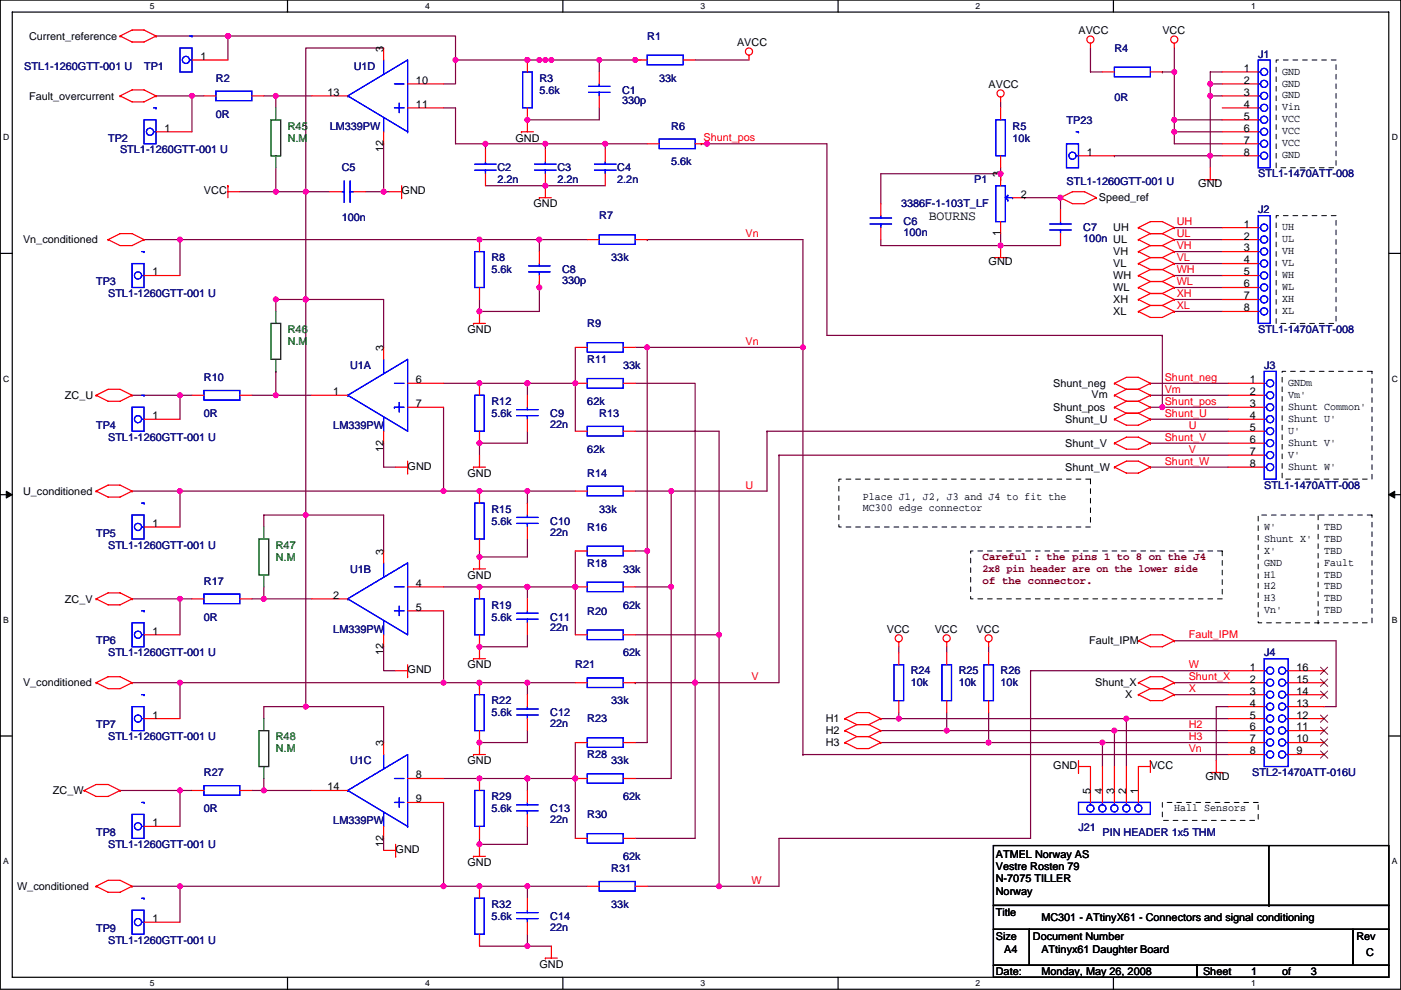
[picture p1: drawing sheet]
<svg xmlns="http://www.w3.org/2000/svg" width="297mm" height="210mm" viewBox="0 0 297 210" stroke-linecap="round" stroke-linejoin="round" font-family="sans-serif">
<path d="M.1 0h296.9v209.8h-296.9zM2.6 2.6h291.8v204.7h-291.8z" fill="none" stroke="#000" stroke-width=".25"/>
<g fill="#fff">
<path d="M31.8 .3h1v2h-1z"/>
<path d="M31.8 207.5h1v2.1h-1z"/>
</g>
<path d="M61 0v2.6M61 207.3v2.5" fill="none" stroke="#000" stroke-width=".25"/>
<g fill="#fff">
<path d="M90.1 .3h1v2h-1z"/>
<path d="M90.1 207.5h1v2.1h-1z"/>
</g>
<path d="M119.3 0v2.6M119.3 207.3v2.5" fill="none" stroke="#000" stroke-width=".25"/>
<g fill="#fff">
<path d="M148.5 .3h1v2h-1z"/>
<path d="M148.5 207.5h1v2.1h-1z"/>
</g>
<path d="M177.7 0v2.6M177.7 207.3v2.5" fill="none" stroke="#000" stroke-width=".25"/>
<g fill="#fff">
<path d="M206.9 .3h1v2h-1z"/>
<path d="M206.9 207.5h1v2.1h-1z"/>
</g>
<path d="M236.1 0v2.6M236.1 207.3v2.5" fill="none" stroke="#000" stroke-width=".25"/>
<g fill="#fff">
<path d="M265.2 .3h1v2h-1z"/>
<path d="M265.2 207.5h1v2.1h-1z"/>
<path d="M.7 28.2h1.3v2h-1.3z"/>
<path d="M295.1 28.2h1.3v2h-1.3z"/>
<path d="M.7 79.3h1.3v2.1h-1.3z"/>
<path d="M295.1 79.3h1.3v2.1h-1.3z"/>
</g>
<path d="M.1 53.7h2.5M294.4 53.7h2.6" fill="none" stroke="#000" stroke-width=".25"/>
<g fill="#fff">
<path d="M.7 130.5h1.2v2h-1.2z"/>
<path d="M295.1 130.5h1.2v2h-1.2z"/>
</g>
<path d="M.1 104.9h2.5M294.4 104.9h2.6" fill="none" stroke="#000" stroke-width=".25"/>
<path d="M1.3 104.2l1.3 .7-1.3 .7zM294.4 104.9l1.3-.7v1.4z" fill="#000" stroke="#000" stroke-width=".21"/>
<g fill="#fff">
<path d="M.7 181.7h1.2v2h-1.2z"/>
<path d="M295.1 181.7h1.2v2h-1.2z"/>
</g>
<path d="M.1 156.1h2.5M294.4 156.1h2.6M210.6 179.3h83.8v12.7h-83.8zM269 179.3v12.7M210.6 192h83.8v5.1h-83.8zM210.6 197.1h7.6v7.6h-7.6zM218.2 197.1h68.6v7.6h-68.6zM269 192h.1M286.8 197.1h7.6v7.6h-7.6zM210.6 204.7h43.2v2.6h-43.2zM253.8 204.7h40.6v2.6h-40.6z" fill="none" stroke="#000" stroke-width=".25"/>
<g fill="none" stroke="#800040" stroke-width=".25">
<path d="M33.1 7.6h15.2v5.1M33.1 7.6h.1M48.3 7.6h48.3v5.1M48.3 7.6h.1M81.3 10.2h-16.5v30.5M96.6 12.7v5.1h-2.6M96.6 12.7h.1M96.6 12.7h30.5M111.8 12.7h.1M114.4 12.7h.1M115.6 12.7h.1M116.9 12.7h.1"/>
<path d="M127.1 12.7h.1M127.1 12.7h7.6M127.1 12.7v2.6M134.7 12.7h.1M134.7 12.7h1.3M147.4 12.7h11.4M231.2 10.2v5.1h2.5M246.4 15.3h.1M246.4 15.3h2.6M249 10.2v15.2M256.6 17.8h2.5M256.6 17.8h.1"/>
<path d="M256.6 17.8v17.8M259.1 15.3h-2.5v2.5M33.1 20.3h7.6M40.7 20.3h.1M40.7 20.3v7.7M40.7 20.3h2.5M55.9 20.3h2.6M58.5 20.3h.1M58.5 20.3v2.6M58.5 20.3h7.6M58.5 35.6v5.1M81.3 30.5v10.2"/>
<path d="M94 22.9h2.6v7.6h6.3M102.9 30.5h.1M102.9 39.4h12.7M102.9 30.5v1.3M102.9 30.5h12.7M111.8 25.4h.1M115.6 39.4h.1M115.6 30.5h21.6M115.6 30.5h.1M115.6 30.5v1.3M115.6 39.4h12.7M127.1 22.9v2.5h-15.3"/>
<path d="M128.3 30.5v1.3M148.7 30.5h26.6v40.6h71.1M148.7 30.5h.1M149.9 30.5h.1M212.1 36.9h-25.4v6.3M212.1 38.1h.1M212.1 21.6v1.3M212.1 35.6v1.3M212.1 36.9v1.2M236.3 33h.1M236.3 33h20.3M249 28v2.5h10.1"/>
<path d="M249 28h.1M249 25.4h10.1M249 25.4h.1M249 28h10.1M249 25.4v2.6M256.6 20.3h2.5M256.6 20.3h.1M256.6 33h2.5M256.6 33h.1M30.5 50.8h7.7v7.6M38.2 50.8h.1M38.2 50.8h63.5"/>
<path d="M50.9 40.7h7.6M58.5 40.7h6.3M58.5 40.7h.1M64.8 40.7h5.1M64.8 40.7h.1M64.8 40.7v22.8M77.5 40.7h3.8M81.3 40.7h.1M81.3 40.7h1.3M101.7 50.8h12.7v2.6M101.7 50.8h.1M114.4 50.8h.1"/>
<path d="M114.4 59.7v1.3M114.4 50.8h10.1M137.2 50.8h.1M137.2 50.8h33v22.9M186.7 50.8v1.3h25.4M212.1 49.6v2.5M212.1 52.1h.1M212.1 52.1h12.7M217.2 41.9h.1M217.2 41.9h7.6v2.6M249 48.3h.1M249 50.8h.1"/>
<path d="M249 53.4h.1M249 55.9h.1M249 58.4h.1M249 48.3h10.1M249 50.8h10.1M249 53.4h10.1M249 55.9h10.1M249 58.4h10.1M58.5 78.8h.1M58.5 78.8v5M64.8 63.5h.1M64.8 63.5v45.7h16.5v7.7"/>
<path d="M64.8 63.5h16.5v10.2M64.8 63.5h-6.3v2.6M101.7 66.1h.1M101.7 63.5v2.6M114.4 61h.1M114.4 61v5.1h-12.7M122 73.7v7.6M134.7 73.7h2.5M137.2 73.7h.1M137.2 73.7v83.8h-2.5M137.2 73.7h33M170.2 73.7v86.3"/>
<path d="M246.4 71.1h.1M246.4 71.1v15.3M249 61h.1M249 63.5h.1M249 66.1h.1M249 61h10.1M249 63.5h10.1M249 66.1h10.1M28 83.8h10.2M38.2 83.8h2.5M38.2 83.8h.1M38.2 83.8v5.1"/>
<path d="M53.4 83.8h5.1M58.5 83.8h7.6M81.3 94v5.1h2.6M94 81.3h7.7M94 86.4v17.8M101.7 81.3h.1M101.7 94h.1M101.7 94v2.5M101.7 81.3h20.3M111.8 81.3h.1M111.8 81.3v2.5M111.8 91.5v2.5h-10.1"/>
<path d="M122 81.3h.1M122 81.3v10.2M134.7 81.3h12.7v63.5M134.7 91.5h17.8v43.1M162.6 91.5h.1M162.6 91.5v12.7h-20.3M162.6 91.5h97.8M165.2 96.5h.1M165.2 96.5v48.3h-30.5M165.2 96.5h95.2M243.9 81.3h.1M243.9 83.8h.1"/>
<path d="M243.9 88.9h.1M243.9 94h.1M243.9 99.1h.1M243.9 86.4h2.5M243.9 81.3h16.5M243.9 94h16.5M243.9 83.8h16.5M243.9 88.9h16.5M243.9 99.1h16.5M246.4 86.4h.1M246.4 86.4h14M28 104.2h10.2v7.6"/>
<path d="M38.2 104.2h.1M38.2 104.2h55.8M55.9 111.8v-2.6h8.9v40.7M94 104.2h7.7M101.7 104.2h.1M101.7 118.1h.1M101.7 116.9v1.2M101.7 104.2h10.1M111.8 106.7h.1M111.8 104.2h10.2M111.8 114.3v3.8h-10.1M111.8 104.2v2.5"/>
<path d="M122 116.9v7.6M134.7 116.9h2.5M134.7 104.2h7.6M137.2 116.9h.1M142.3 104.2h.1M142.3 104.2v60.9h-7.6M28 127h10.2v7.6M38.2 127h.1M38.2 127h2.5M55.9 127h.1M55.9 124.5v2.5h-2.5M55.9 127h10.2"/>
<path d="M81.3 137.2v5.1h2.6M94 124.5h7.7M94 129.6v15.2M101.7 124.5h.1M101.7 137.2h.1M101.7 124.5h20.3M111.8 124.5h.1M111.8 124.5v2.5M111.8 134.6v2.6h-10.1M122 124.5h.1M122 124.5v10.1M134.7 124.5h7.6"/>
<path d="M134.7 134.6h17.8M142.3 124.5h.1M152.5 134.6h.1M152.5 134.6v53.4M190.6 137.2v1.3M200.7 137.2v1.3M209.6 137.2v1.3M249 135.9h34.3v14h-2.6M249 135.9h.1M28 144.8h10.2v7.6M38.2 144.8h.1M38.2 144.8h55.8"/>
<path d="M64.8 149.9h.1M64.8 149.9h16.5v7.6M64.8 149.9h-8.9v2.5M94 144.8h7.7M101.7 144.8h10.1M101.7 157.5h.1M101.7 146.1h.1M101.7 144.8v1.3M111.8 144.8h.1M111.8 144.8v2.5M111.8 155v2.5h-10.1M111.8 144.8h10.2"/>
<path d="M122 157.5v7.6M134.7 144.8h.1M147.4 144.8h.1M147.4 144.8v33h-12.7M186.7 152.4h.1M186.7 155h14M186.7 157.5h22.9M186.7 152.4h3.9M190.6 151.2v1.2M190.6 152.4h48.2v10.2M200.7 151.2v3.8M200.7 155h.1"/>
<path d="M200.7 155h59.7M209.6 151.2v6.3M209.6 157.5h.1M209.6 157.5h50.8M218.5 142.3h.1M218.5 142.3v35.5h-53.3v10.2h-12.7M218.5 142.3h41.9M233.7 157.5h.1M233.7 157.5v5.1M236.3 155h.1M236.3 155v7.6M238.8 152.4h.1"/>
<path d="M238.8 152.4h21.6M249 147.3h.1M249 144.8h.1M249 144.8h11.4M249 147.3h11.4M260.4 149.9h-2.5v11.4M25.5 167.7h12.7v7.6M25.5 167.7h.1M38.2 167.7h2.5M53.4 167.7h2.5M55.9 167.7h10.2M55.9 167.7h.1"/>
<path d="M55.9 165.1v2.6M81.3 177.8v2.6M94 165.1h7.7M94 170.2v17.8M101.7 165.1h.1M101.7 179.1h.1M101.7 177.8v1.3M101.7 165.1h20.3M111.8 165.1h.1M111.8 165.1v2.6M111.8 175.3v3.8h-10.1M122 165.1h.1"/>
<path d="M122 165.1v12.7M170.2 160h.1M170.2 160h90.2M28 188h10.2v7.6M38.2 188h.1M38.2 188h55.8M94 188h7.7M101.7 188h.1M101.7 188h22.8M111.8 188h.1M111.8 198.1v2.6M111.8 188v2.5"/>
<path d="M137.2 188h15.3M152.5 188h.1M101.7 200.7h10.1M111.8 200.7h.1M111.8 200.7h5.1"/>
</g>
<g fill="#f0f" stroke="#f0f" stroke-width=".25">
<circle cx="122" cy="81.3" r=".5"/>
<circle cx="111.8" cy="81.3" r=".5"/>
<circle cx="137.2" cy="73.7" r=".5"/>
<circle cx="122" cy="124.5" r=".5"/>
<circle cx="111.8" cy="124.5" r=".5"/>
<circle cx="122" cy="165.1" r=".5"/>
<circle cx="111.8" cy="165.1" r=".5"/>
<circle cx="149.9" cy="30.5" r=".5"/>
<circle cx="115.6" cy="39.4" r=".5"/>
<circle cx="111.8" cy="144.8" r=".5"/>
<circle cx="128.3" cy="30.5" r=".5"/>
<circle cx="115.6" cy="30.5" r=".5"/>
<circle cx="102.9" cy="30.5" r=".5"/>
<circle cx="147.4" cy="144.8" r=".5"/>
<circle cx="142.3" cy="104.1" r=".5"/>
<circle cx="142.3" cy="124.5" r=".5"/>
<circle cx="101.6" cy="81.3" r=".5"/>
<circle cx="111.8" cy="188" r=".5"/>
<circle cx="101.6" cy="104.1" r=".5"/>
<circle cx="101.6" cy="94" r=".5"/>
<circle cx="101.6" cy="118.1" r=".5"/>
<circle cx="111.8" cy="104.1" r=".5"/>
<circle cx="101.6" cy="124.5" r=".5"/>
<circle cx="101.6" cy="157.5" r=".5"/>
<circle cx="111.8" cy="200.7" r=".5"/>
<circle cx="101.6" cy="165.1" r=".5"/>
<circle cx="101.6" cy="179.1" r=".5"/>
<circle cx="152.4" cy="134.6" r=".5"/>
<circle cx="256.6" cy="17.8" r=".5"/>
<circle cx="256.6" cy="20.3" r=".5"/>
<circle cx="256.6" cy="33" r=".5"/>
<circle cx="249" cy="27.9" r=".5"/>
<circle cx="249" cy="15.2" r=".5"/>
<circle cx="249" cy="25.4" r=".5"/>
<circle cx="246.4" cy="86.4" r=".5"/>
<circle cx="94" cy="104.1" r=".5"/>
<circle cx="38.1" cy="104.1" r=".5"/>
<circle cx="94" cy="144.8" r=".5"/>
<circle cx="38.1" cy="144.8" r=".5"/>
<circle cx="94" cy="188" r=".5"/>
<circle cx="38.1" cy="188" r=".5"/>
<circle cx="38.1" cy="50.8" r=".5"/>
<circle cx="114.3" cy="50.8" r=".5"/>
<circle cx="101.6" cy="50.8" r=".5"/>
<circle cx="101.6" cy="66" r=".5"/>
<circle cx="114.3" cy="61" r=".5"/>
<circle cx="134.7" cy="12.7" r=".5"/>
<circle cx="111.8" cy="25.4" r=".5"/>
<circle cx="190.5" cy="152.4" r=".5"/>
<circle cx="170.2" cy="73.7" r=".5"/>
<circle cx="40.7" cy="20.3" r=".5"/>
<circle cx="224.8" cy="41.9" r=".5"/>
<circle cx="212.1" cy="36.8" r=".5"/>
<circle cx="212.1" cy="52.1" r=".5"/>
<circle cx="48.3" cy="7.6" r=".5"/>
<circle cx="58.5" cy="20.3" r=".5"/>
<circle cx="55.9" cy="127" r=".5"/>
<circle cx="64.8" cy="40.6" r=".5"/>
<circle cx="64.8" cy="63.5" r=".5"/>
<circle cx="64.8" cy="149.9" r=".5"/>
<circle cx="64.8" cy="109.2" r=".5"/>
<circle cx="81.3" cy="40.6" r=".5"/>
<circle cx="238.8" cy="152.4" r=".5"/>
<circle cx="38.1" cy="127" r=".5"/>
<circle cx="38.1" cy="83.8" r=".5"/>
<circle cx="101.6" cy="188" r=".5"/>
<circle cx="101.6" cy="144.8" r=".5"/>
<circle cx="38.1" cy="167.6" r=".5"/>
<circle cx="152.4" cy="188" r=".5"/>
<circle cx="58.5" cy="40.6" r=".5"/>
<circle cx="58.5" cy="63.5" r=".5"/>
<circle cx="58.5" cy="83.8" r=".5"/>
<circle cx="55.9" cy="167.6" r=".5"/>
<circle cx="127" cy="12.7" r=".5"/>
<circle cx="116.9" cy="12.7" r=".5"/>
<circle cx="111.8" cy="12.7" r=".5"/>
<circle cx="96.6" cy="12.7" r=".5"/>
<circle cx="114.3" cy="12.7" r=".5"/>
<circle cx="115.6" cy="12.7" r=".5"/>
<circle cx="137.2" cy="116.8" r=".5"/>
<circle cx="101.6" cy="137.2" r=".5"/>
<circle cx="236.3" cy="154.9" r=".5"/>
<circle cx="200.7" cy="154.9" r=".5"/>
<circle cx="233.7" cy="157.5" r=".5"/>
<circle cx="209.6" cy="157.5" r=".5"/>
</g>
<g fill="none" stroke="#f00" stroke-width=".25">
<path d="M25.5 7.6l2.5-1.2h2.5l2.6 1.2M25.5 7.6h.1M25.5 7.6l2.5 1.3h2.5l2.6-1.3M33.1 7.6h.1M40.7 12.7h7.6M81.3 10.2v2.5M86.4 17.8h7.6M111.8 12.7v2.6M127.1 15.3v2.5M134.7 12.7h2.5M144.8 12.7h2.6M158.8 11.7v1"/>
<path d="M231.2 9.2v1M233.7 15.3h2.6M243.9 15.3h2.5M249 9.2v1M259.1 15.3h7.7M259.1 17.8h7.7M25.5 20.3l2.5-1.2h2.5l2.6 1.2M25.5 20.3h.1M25.5 20.3l2.5 1.3h2.5l2.6-1.3M33.1 20.3h.1M33.1 28h7.6M43.2 20.3h2.6"/>
<path d="M48.3 39.4h.1M48.3 39.4v2.5M53.4 20.3h2.5M66.1 20.3h7.6M81.3 28v2.5M85.2 39.4v2.5M86.4 22.9h7.6M102.9 31.8v2.5M102.9 36.9v2.5M110.6 28h.1M110.6 28h2.5M111.8 22.9v5.1"/>
<path d="M115.6 36.9v5M115.6 31.8v2.5M127.1 20.3v2.6M128.3 31.8v2.5M128.3 36.9v2.5M137.2 30.5h2.6M147.4 30.5h2.5M212.1 20.6v1M212.1 22.9v2.5M212.1 33v2.6M212.1 36.9v2.5M228.7 33h7.6"/>
<path d="M255.3 38.1h2.6M256.6 35.6v2.5M257.9 38.1h.1M259.1 28h7.7M259.1 20.3h7.7M259.1 22.9h7.7M259.1 25.4h7.7M259.1 30.5h7.7M259.1 33h7.7M22.9 50.8l2.6-1.2h2.5l2.5 1.2M22.9 50.8h.1M22.9 50.8l2.6 1.3h2.5l2.5-1.3"/>
<path d="M30.5 50.8h.1M30.5 58.4h7.7M48.3 40.7h2.6M69.9 40.7h2.6M75 40.7h2.5M82.6 40.7h2.6M85.2 41.9h.1M101.7 50.8v2.6M114.4 41.9h.1M114.4 41.9h2.5M114.4 53.4v2.5M114.4 58.4v2.6"/>
<path d="M124.5 50.8h2.6M134.7 50.8h2.5M186.7 43.2v2.5M186.7 48.3v2.5M210.9 54.6h2.5M212.1 52.1v2.5M212.1 47v2.6M213.4 54.6h.1M214.7 41.9h2.5M224.8 41.9l2.6-1.2h2.5l2.6 1.2M224.8 41.9l2.6 1.3h2.5l2.6-1.3M224.8 41.9h.1"/>
<path d="M224.8 44.5v2.5M224.8 49.6v2.5M232.5 41.9h.1M241.4 48.3l2.5-1.3h2.5l2.6 1.3M241.4 48.3h.1M241.4 50.8h.1M241.4 53.4h.1M241.4 55.9h.1M241.4 58.4h.1M241.4 48.3l2.5 1.3M241.4 50.8l2.5 1.3M241.4 53.4l2.5 1.2"/>
<path d="M241.4 55.9l2.5 1.3M241.4 58.4l2.5 1.3M243.9 49.6h2.5M243.9 52.1h2.5M243.9 54.6h2.5M243.9 57.2h2.5M243.9 59.7h2.5M243.9 49.6l-2.5 1.2M243.9 52.1l-2.5 1.3M243.9 54.6l-2.5 1.3M243.9 57.2l-2.5 1.2M243.9 59.7l-2.5 1.3"/>
<path d="M246.4 49.6l2.6 1.2M246.4 52.1l2.6 1.3M246.4 54.6l2.6 1.3M246.4 57.2l2.6 1.2M246.4 59.7l2.6 1.3M249 48.3h.1M249 50.8h.1M249 53.4h.1M249 55.9h.1M249 58.4h.1M249 48.3l-2.6 1.3M249 50.8l-2.6 1.3"/>
<path d="M249 53.4l-2.6 1.2M249 55.9l-2.6 1.3M249 58.4l-2.6 1.3M259.1 50.8h7.7M259.1 58.4h7.7M259.1 48.3h7.7M259.1 53.4h7.7M259.1 55.9h7.7M81.3 73.7v2.5M100.4 68.6h.1M100.4 68.6h2.5M101.7 66.1v2.5"/>
<path d="M101.7 61v2.5M122 73.7h2.5M132.1 73.7h2.6M241.4 61h.1M241.4 63.5h.1M241.4 66.1h.1M241.4 66.1l2.5 1.2h2.5l2.6-1.2M241.4 61l2.5 1.3M241.4 63.5l2.5 1.3M243.9 62.3h2.5M243.9 64.8h2.5M243.9 62.3l-2.5 1.2"/>
<path d="M243.9 64.8l-2.5 1.3M246.4 62.3l2.6 1.2M246.4 64.8l2.6 1.3M249 61h.1M249 63.5h.1M249 66.1h.1M249 61l-2.6 1.3M249 63.5l-2.6 1.3M259.1 61h7.7M259.1 63.5h7.7M259.1 66.1h7.7M20.4 83.8l2.5-1.2h2.6l2.5 1.2"/>
<path d="M20.4 83.8h.1M20.4 83.8l2.5 1.3h2.6l2.5-1.3M28 83.8h.1M30.5 88.9h7.7M40.7 83.8h2.5M50.9 83.8h2.5M66.1 83.8h7.6M81.3 91.5v2.5M83.9 99.1h2.5M86.4 97.8v2.6M86.4 81.3h7.6M86.4 86.4h7.6"/>
<path d="M100.4 99.1h.1M100.4 99.1h2.5M101.7 96.5v2.6M101.7 81.3v2.5M101.7 91.5v2.5M111.8 83.8v2.6M111.8 88.9v2.6M122 81.3h2.5M122 91.5h2.5M132.1 81.3h2.6M132.1 91.5h2.6M236.3 81.3l2.5-1.3h2.6l2.5 1.3"/>
<path d="M236.3 81.3h.1M236.3 86.4h.1M236.3 88.9h.1M236.3 88.9l2.5 1.3h2.6l2.5-1.3M236.3 94l2.5-1.3h2.6l2.5 1.3M236.3 94h.1M236.3 94l2.5 1.3h2.6l2.5-1.3M236.3 99.1l2.5-1.3h2.6l2.5 1.3M236.3 99.1h.1M236.3 99.1l2.5 1.3h2.6l2.5-1.3M236.3 83.8h.1M236.3 81.3l2.5 1.3"/>
<path d="M236.3 86.4l2.5 1.3M236.3 83.8l2.5 1.3M238.8 82.6h2.6M238.8 85.1h2.6M238.8 87.7h2.6M238.8 85.1l-2.5 1.3M238.8 87.7l-2.5 1.2M238.8 82.6l-2.5 1.2M241.4 85.1l2.5 1.3M241.4 87.7l2.5 1.2M241.4 82.6l2.5 1.2M243.9 81.3h.1"/>
<path d="M243.9 86.4h.1M243.9 88.9h.1M243.9 94h.1M243.9 99.1h.1M243.9 83.8h.1M243.9 81.3l-2.5 1.3M243.9 86.4l-2.5 1.3M243.9 83.8l-2.5 1.3M260.4 99.1h7.6M260.4 81.3h7.6M260.4 86.4h7.6M260.4 83.8h7.6"/>
<path d="M260.4 88.9h7.6M260.4 91.5h7.6M260.4 94h7.6M260.4 96.5h7.6M20.4 104.2l2.5-1.3h2.6l2.5 1.3M20.4 104.2h.1M20.4 104.2l2.5 1.2h2.6l2.5-1.2M28 104.2h.1M30.5 111.8h7.7M81.3 116.9v2.5M86.4 100.4h.1M101.7 118.1v2.6"/>
<path d="M101.7 104.2v2.5M101.7 114.3v2.6M111.8 106.7v2.5M111.8 111.8v2.5M122 104.2h2.5M122 116.9h2.5M132.1 104.2h2.6M132.1 116.9h2.6M20.4 127l2.5-1.2h2.6l2.5 1.2M20.4 127h.1M20.4 127l2.5 1.3h2.6l2.5-1.3M28 127h.1"/>
<path d="M30.5 134.6h7.7M40.7 127h2.5M50.9 127h2.5M66.1 127h7.6M81.3 134.6v2.6M86.4 124.5h7.6M86.4 129.6h7.6M100.4 120.7h.1M100.4 139.7h.1M100.4 120.7h2.5M100.4 139.7h2.5M101.7 134.6v5.1"/>
<path d="M101.7 124.5v2.5M111.8 127v2.6M111.8 132.1v2.5M122 124.5h2.5M122 134.6h2.5M132.1 124.5h2.6M132.1 134.6h2.6M190.6 136.2v1M190.6 138.5v2.5M200.7 136.2v1M200.7 138.5v2.5M209.6 136.2v1"/>
<path d="M209.6 138.5v2.5M241.4 135.9l2.5-1.3h2.5l2.6 1.3M241.4 135.9h.1M241.4 135.9l2.5 1.3h2.5l2.6-1.3M249 135.9h.1M20.4 144.8l2.5-1.3h2.6l2.5 1.3M20.4 144.8h.1M20.4 144.8l2.5 1.3h2.6l2.5-1.3M28 144.8h.1M30.5 152.4h7.7M81.3 157.5v2.5M83.9 142.3h2.5"/>
<path d="M86.4 143.5h.1M86.4 141v2.5M101.7 155v5M101.7 144.8v2.5M111.8 147.3v2.6M111.8 152.4v2.6M122 144.8h2.5M122 157.5h2.5M132.1 144.8h2.6M132.1 157.5h2.6M179.1 152.4l2.6-1.2h2.5l2.5 1.2M179.1 152.4h.1"/>
<path d="M179.1 155h.1M179.1 157.5h.1M179.1 157.5l2.6 1.3h2.5l2.5-1.3M179.1 152.4l2.6 1.3M179.1 155l2.6 1.2M181.7 153.7h2.5M181.7 156.2h2.5M181.7 153.7l-2.6 1.3M181.7 156.2l-2.6 1.3M184.2 153.7l2.5 1.3M184.2 156.2l2.5 1.3M186.7 152.4h.1"/>
<path d="M186.7 155h.1M186.7 157.5h.1M186.7 152.4l-2.5 1.3M186.7 155l-2.5 1.2M190.6 148.6v2.6M200.7 148.6v2.6M209.6 148.6v2.6M241.4 144.8l2.5-1.3h2.5l2.6 1.3M241.4 144.8h.1M241.4 147.3h.1M241.4 147.3l2.5 1.3h2.5l2.6-1.3M241.4 144.8l2.5 1.3"/>
<path d="M243.9 146.1h2.5M243.9 146.1l-2.5 1.2M246.4 146.1l2.6 1.2M249 144.8h.1M249 147.3h.1M249 144.8l-2.6 1.3M260.4 152.4h7.6M260.4 144.8h7.6M260.4 142.3h7.6M260.4 147.3h7.6M260.4 149.9h7.6M260.4 155h7.6"/>
<path d="M260.4 157.5h7.6M273.1 152.4h7.6M273.1 144.8h7.6M273.1 142.3h7.6M273.1 147.3h7.6M273.1 149.9h7.6M273.1 155h7.6M273.1 157.5h7.6M17.8 167.7l2.6-1.3h2.5l2.6 1.3M17.8 167.7h.1M17.8 167.7l2.6 1.2h2.5l2.6-1.2M25.5 167.7h.1"/>
<path d="M30.5 175.3h7.7M40.7 167.7h2.5M50.9 167.7h2.5M66.1 167.7h7.6M81.3 175.3v2.5M83.9 179.1v2.5M86.4 165.1h7.6M86.4 170.2h7.6M100.4 160h.1M100.4 160h2.5M101.7 179.1v2.5M101.7 165.1v2.6"/>
<path d="M101.7 175.3v2.5M111.8 167.7v2.5M111.8 172.7v2.6M122 165.1h2.5M122 177.8h2.5M132.1 165.1h2.6M132.1 177.8h2.6M228.7 162.6h2.5v7.6M228.7 163.9h.1M228.7 161.3v2.6M233.7 162.6v7.6M236.3 162.6v7.6"/>
<path d="M238.8 162.6v7.6M243.9 162.6h-2.5v7.6M243.9 161.3h.1M243.9 161.3v2.6M256.6 163.9h2.5M257.9 161.3v2.6M259.1 163.9h.1M260.4 160h7.6M273.1 160h7.6M20.4 188l2.5-1.3h2.6l2.5 1.3M20.4 188h.1M20.4 188l2.5 1.3h2.6l2.5-1.3"/>
<path d="M28 188h.1M30.5 195.6h7.7M81.3 180.4h2.6M83.9 181.6h.1M100.4 181.6h.1M100.4 181.6h2.5M101.7 188v2.5M101.7 198.1v2.6M111.8 190.5v2.6M111.8 195.6v2.5M124.5 188h2.6M134.7 188h2.5"/>
<path d="M115.6 203.2h.1M115.6 203.2h2.6M116.9 200.7v2.5"/>
<circle cx="158.8" cy="10.9" r=".76"/>
<circle cx="212.1" cy="19.8" r=".76"/>
<circle cx="231.2" cy="8.4" r=".76"/>
<circle cx="249" cy="8.4" r=".76"/>
<circle cx="190.5" cy="135.4" r=".76"/>
<circle cx="200.7" cy="135.4" r=".76"/>
<circle cx="209.6" cy="135.4" r=".76"/>
</g>
<path d="M270.6 12.7h12.7v22.9h-12.7zM270.6 45.7h12.7v22.9h-12.7zM271.8 78.8h19.1v22.8h-19.1zM177.9 101.6h53.3v10.2h-53.3zM205.8 116.9h53.3v10.1h-53.3zM266.8 109.2h24.1v22.9h-24.1zM279.5 109.2v22.9M279.5 132.1h.1M246.4 170.2h20.4v3.8h-20.4z" fill="none" stroke="#000" stroke-width=".21" stroke-dasharray="1 1 1 1 1 1 1 1"/>
<g fill="none" stroke="#00f" stroke-width=".25">
<path d="M38.2 10.2h2.5v5.1h-2.5zM40.2 12.7h.5M40.2 7.6h.5M40.7 7.6h.1M45.8 19.3h7.6v2.1h-7.6zM81.3 12.7v3.1M83.6 17.8h2.1M110.8 15.3h2v7.6h-2zM124.8 19.6h4.5M124.8 18.3h4.5M127.1 17.8v.5M127.1 19.6h.1"/>
<path d="M127.1 19.6v.7M137.2 11.7h7.6v2h-7.6zM236.3 14.2h7.6v2.1h-7.6zM266.8 12.7h2.5v22.9h-2.5zM266.8 17.8h.5M266.8 15.3h.5M30.5 25.4h2.6v5.1h-2.6zM32.6 28h.5M32.6 22.9h.5M33.1 22.9h.1M73 38.4v4.5M73.7 20.3h.1"/>
<path d="M73.7 20.3l12.7-7.6v15.3M73.7 20.3l12.7 7.7M74.2 38.4v4.5M81.3 24.9h.1M81.3 24.9v3.1M83.6 22.9h2.1M84.6 21.9v2M86.4 28h.1M100.6 36.1h4.6M100.6 34.8h4.6M102.9 34.3v.5M102.9 36.1h.1"/>
<path d="M102.9 36.1v.8M113.3 36.1h4.6M113.3 34.8h4.6M115.6 34.3v.5M115.6 36.1h.1M115.6 36.1v.8M126 36.1h4.6M126 34.8h4.6M128.3 34.3v.5M128.3 36.1h.1M128.3 36.1v.8M139.8 29.5h7.6v2h-7.6z"/>
<path d="M211.1 25.4h2.1v7.6h-2.1zM211.1 39.4h2.1v7.6h-2.1zM226.1 30.5h2.6v5.1h-2.6zM228.2 33h.5M228.2 28h.5M228.7 28h.1M266.8 20.3h.5M266.8 22.9h.5M266.8 28h.5M266.8 33h.5M266.8 30.5h.5M266.8 25.4h.5"/>
<path d="M28 55.9h2.5v5.1h-2.5zM30 58.4h.5M30 53.4h.5M30.5 53.4h.1M72.5 40.7h.5M74.2 40.7h.1M74.2 40.7h.8M100.6 53.4h2.1v7.6h-2.1zM112.1 57.7h4.5M112.1 56.4h4.5M114.4 55.9v.5M114.4 57.7h.1"/>
<path d="M114.4 57.7v.7M127.1 49.8h7.6v2h-7.6zM184.5 47.5h4.5M184.5 46.2h4.5M186.7 45.7v.5M186.7 47.5h.1M186.7 47.5v.8M213.2 41.9l.5 .5M213.2 41.9h1.5M213.7 42.4h.1M213.7 41.4h.1M213.7 41.4l-.5 .5"/>
<path d="M214.7 41.9h.1M222.6 48.8h4.5M222.6 47.5h4.5M224.8 47v.5M224.8 48.8h.1M224.8 48.8v.8M266.8 45.7h2.5v22.9h-2.5zM266.8 50.8h.5M266.8 53.4h.5M266.8 48.3h.5M266.8 55.9h.5M266.8 58.4h.5"/>
<path d="M81.3 76.2v3.1M124.5 72.7h7.6v2h-7.6zM266.8 61h.5M266.8 66.1h.5M266.8 63.5h.5M268 78.8h2.6v22.8h-2.6zM28 86.4h2.5v5.1h-2.5zM30 88.9h.5M30 83.8h.5M30.5 83.8h.1M43.2 82.8h7.7v2.1h-7.7zM73.7 83.8h.1"/>
<path d="M73.7 83.8l12.7-7.6v15.3zM81.3 88.4v3.1M83.6 81.3h2.1M83.6 86.4h.1M83.6 86.4h2.1M84.6 85.4v2M100.6 83.8h2.1v7.7h-2.1zM109.5 88.2h4.6M109.5 86.9h4.6M111.8 86.4v.5M111.8 88.2h.1M111.8 88.2v.7"/>
<path d="M124.5 90.4h7.6v2.1h-7.6zM124.5 80.3h7.6v2h-7.6zM268 83.8h.5M268 86.4h.5M268 81.3h.5M268 88.9h.5M268 94h.5M268 99.1h.5M268 96.5h.5M268 91.5h.5M28 109.2h2.5v5.1h-2.5zM30 111.8h.5"/>
<path d="M30 106.7h.5M30.5 106.7h.1M81.3 119.4v3M100.6 106.7h2.1v7.6h-2.1zM109.5 111h4.6M109.5 109.7h4.6M111.8 109.2v.5M111.8 111h.1M111.8 111v.8M124.5 103.1h7.6v2.1h-7.6zM124.5 115.8h7.6v2.1h-7.6zM28 132.1h2.5v5.1h-2.5z"/>
<path d="M30 134.6h.5M30 129.6h.5M30.5 129.6h.1M43.2 126h7.7v2h-7.7zM73.7 127h.1M73.7 127l12.7-7.6v15.2zM81.3 131.6h.1M81.3 131.6v3M83.6 129.6h2.1M83.6 124.5h2.1M84.6 128.5v2.1M100.6 127h2.1v7.6h-2.1z"/>
<path d="M109.5 131.3h4.6M109.5 130.1h4.6M111.8 129.6v.5M111.8 131.3h.1M111.8 131.3v.8M124.5 123.5h7.6v2h-7.6zM124.5 133.6h7.6v2.1h-7.6zM268 139.7h5.1v22.9h-5.1zM28 149.9h2.5v5.1h-2.5zM30 152.4h.5M30 147.3h.5M30.5 147.3h.1"/>
<path d="M100.6 147.3h2.1v7.7h-2.1zM109.5 151.7h4.6M109.5 150.4h4.6M111.8 149.9v.5M111.8 151.7h.1M111.8 151.7v.7M124.5 143.8h7.6v2h-7.6zM124.5 156.5h7.6v2h-7.6zM189.5 141h2.1v7.6h-2.1zM199.7 141h2v7.6h-2zM208.6 141h2v7.6h-2zM268 142.3h.5"/>
<path d="M268 144.8h.5M268 147.3h.5M268 149.9h.5M268 152.4h.5M268 155h.5M268 157.5h.5M272.6 142.3h.5M272.6 147.3h.5M272.6 149.9h.5M272.6 152.4h.5M272.6 144.8h.5M272.6 155h.5"/>
<path d="M272.6 157.5h.5M28 172.7h2.5v5.1h-2.5zM30 175.3h.5M30 170.2h.5M30.5 170.2h.1M43.2 166.6h7.7v2.1h-7.7zM73.7 167.7l12.7-7.7v15.3M73.7 167.7h.1M73.7 167.7l12.7 7.6M81.3 160v3.1M81.3 172.2h.1M81.3 172.2v3.1"/>
<path d="M83.6 170.2h2.1M83.6 165.1h2.1M84.6 169.2v2M86.4 175.3h.1M100.6 167.7h2.1v7.6h-2.1zM109.5 172h4.6M109.5 170.7h4.6M111.8 170.2v.5M111.8 172h.1M111.8 172v.7M124.5 164.1h7.6v2h-7.6zM124.5 176.8h7.6v2h-7.6z"/>
<path d="M228.7 170.2h15.2v2.5h-15.2zM231.2 170.2v.5M233.7 170.2h.1M233.7 170.2v.5M236.3 170.2v.5M238.8 170.2v.5M241.4 170.2v.5M268 160h.5M272.6 160h.5M28 193.1h2.5v5h-2.5zM30 195.6h.5M30 190.5h.5"/>
<path d="M30.5 190.5h.1M100.6 190.5h2.1v7.6h-2.1zM109.5 194.8h4.6M109.5 193.6h4.6M111.8 193.1v.5M111.8 194.8h.1M111.8 194.8v.8M127.1 187h7.6v2h-7.6z"/>
<circle cx="39.4" cy="12.7" r=".76"/>
<circle cx="268" cy="15.2" r=".76"/>
<circle cx="268" cy="17.8" r=".76"/>
<circle cx="31.8" cy="27.9" r=".76"/>
<circle cx="227.4" cy="33" r=".76"/>
<circle cx="268" cy="33" r=".76"/>
<circle cx="268" cy="27.9" r=".76"/>
<circle cx="268" cy="22.9" r=".76"/>
<circle cx="268" cy="25.4" r=".76"/>
<circle cx="268" cy="20.3" r=".76"/>
<circle cx="268" cy="30.5" r=".76"/>
<circle cx="29.3" cy="58.4" r=".76"/>
<circle cx="268" cy="50.8" r=".76"/>
<circle cx="268" cy="48.3" r=".76"/>
<circle cx="268" cy="58.4" r=".76"/>
<circle cx="268" cy="55.9" r=".76"/>
<circle cx="268" cy="53.3" r=".76"/>
<circle cx="268" cy="63.5" r=".76"/>
<circle cx="268" cy="61" r=".76"/>
<circle cx="268" cy="66" r=".76"/>
<circle cx="29.3" cy="88.9" r=".76"/>
<circle cx="269.3" cy="94" r=".76"/>
<circle cx="269.3" cy="86.4" r=".76"/>
<circle cx="269.3" cy="88.9" r=".76"/>
<circle cx="269.3" cy="96.5" r=".76"/>
<circle cx="269.3" cy="83.8" r=".76"/>
<circle cx="269.3" cy="81.3" r=".76"/>
<circle cx="269.3" cy="91.4" r=".76"/>
<circle cx="269.3" cy="99.1" r=".76"/>
<circle cx="29.3" cy="111.8" r=".76"/>
<circle cx="29.3" cy="134.6" r=".76"/>
<circle cx="29.3" cy="152.4" r=".76"/>
<circle cx="269.3" cy="152.4" r=".76"/>
<circle cx="269.3" cy="144.8" r=".76"/>
<circle cx="269.3" cy="157.5" r=".76"/>
<circle cx="269.3" cy="147.3" r=".76"/>
<circle cx="269.3" cy="142.2" r=".76"/>
<circle cx="269.3" cy="154.9" r=".76"/>
<circle cx="269.3" cy="149.9" r=".76"/>
<circle cx="271.8" cy="152.4" r=".76"/>
<circle cx="271.8" cy="144.8" r=".76"/>
<circle cx="271.8" cy="157.5" r=".76"/>
<circle cx="271.8" cy="147.3" r=".76"/>
<circle cx="271.8" cy="142.2" r=".76"/>
<circle cx="271.8" cy="154.9" r=".76"/>
<circle cx="271.8" cy="149.9" r=".76"/>
<circle cx="29.3" cy="175.3" r=".76"/>
<circle cx="231.2" cy="171.5" r=".76"/>
<circle cx="233.7" cy="171.5" r=".76"/>
<circle cx="236.3" cy="171.5" r=".76"/>
<circle cx="238.8" cy="171.5" r=".76"/>
<circle cx="241.3" cy="171.5" r=".76"/>
<circle cx="269.3" cy="160" r=".76"/>
<circle cx="271.8" cy="160" r=".76"/>
<circle cx="29.3" cy="195.6" r=".76"/>
</g>
<path d="M57.5 25.4h2v7.6h-2zM58.5 22.9v2.5M58.5 33v2.6M57.5 68.6h2v7.6h-2zM58.5 66.1v2.5M58.5 76.2v2.6M54.9 114.3h2.1v7.6h-2.1zM55.9 111.8v2.5M55.9 121.9v2.6M54.9 155h2.1v7.6h-2.1zM55.9 152.4v2.6M55.9 162.6v2.5" fill="none" stroke="#008000" stroke-width=".25"/>
<g fill="none" stroke="#804000" stroke-width=".21">
<path d="M280 141.5l1.5 1.5M280 144l1.5 1.6M280 146.6l1.5 1.5M280 151.7l1.5 1.5M280 154.2l1.5 1.5M280 156.7l1.5 1.6M280 159.3l1.5 1.5M281.5 141.5l-1.6 1.5M281.5 144l-1.6 1.6M281.5 146.6l-1.6 1.5M281.5 151.7l-1.6 1.5M281.5 154.2l-1.6 1.5"/>
<path d="M281.5 156.7l-1.6 1.6M281.5 159.3l-1.6 1.5"/>
</g>
<text font-size="2.8" x="196.9" y="46.7">BOURNS</text>
<g font-size="2.3">
<text x="6.2" y="8.4">Current_reference</text>
<text x="81.3" y="10.9" transform="rotate(-90 81.3 10.9)">3</text>
<text x="156.3" y="9.7">AVCC</text>
<text x="228.7" y="7.2">AVCC</text>
<text x="246.4" y="7.2">VCC</text>
<text x="42.5" y="12.7">1</text>
<text x="88.2" y="17.8">10</text>
<text x="263.7" y="15.2">1</text>
<text x="263.7" y="17.8">2</text>
<text x="271.8" y="15.8">GND</text>
<text x="6.2" y="21.1">Fault_overcurrent</text>
<text x="69.4" y="20.3">13</text>
<text x="88.2" y="22.9">11</text>
<text x="209.6" y="18.6">AVCC</text>
<text x="263.7" y="20.3">3</text>
<text x="263.7" y="22.9">4</text>
<text x="271.8" y="23.4">Vin</text>
<text x="271.8" y="20.9">GND</text>
<text x="271.8" y="18.4">GND</text>
<text x="34.9" y="27.9">1</text>
<text x="263.7" y="25.4">5</text>
<text x="263.7" y="27.9">6</text>
<text x="271.8" y="28.5">VCC</text>
<text x="271.8" y="26">VCC</text>
<text x="81.3" y="32.3" transform="rotate(-90 81.3 32.3)">12</text>
<text x="109.3" y="30">GND</text>
<text x="230.4" y="33">1</text>
<text x="263.7" y="30.5">7</text>
<text x="263.7" y="33">8</text>
<text x="271.8" y="33.6">GND</text>
<text x="271.8" y="31.1">VCC</text>
<text x="43.2" y="41.2">VCC</text>
<text x="85.2" y="41.2">GND</text>
<text x="212.1" y="37.6" transform="rotate(-90 212.1 37.6)">3</text>
<text x="216.5" y="41.9">2</text>
<text x="254.1" y="39.7">GND</text>
<text x="113.1" y="44">GND</text>
<text x="233" y="42.7">Speed_ref</text>
<text x="4.9" y="51.6">Vn_conditioned</text>
<text x="212.1" y="50.1" transform="rotate(-90 212.1 50.1)">1</text>
<text x="236" y="49.1">UH</text>
<text x="263.7" y="48.3">1</text>
<text x="263.7" y="50.8">2</text>
<text x="263.7" y="53.3">3</text>
<text x="271.8" y="48.8">UH</text>
<text x="271.8" y="51.4">UL</text>
<text x="271.8" y="53.9">VH</text>
<text x="32.3" y="58.4">1</text>
<text x="209.6" y="56.2">GND</text>
<text x="236" y="54.1">VH</text>
<text x="236" y="56.7">VL</text>
<text x="236" y="59.2">WH</text>
<text x="263.7" y="55.9">4</text>
<text x="263.7" y="58.4">5</text>
<text x="271.8" y="56.5">VL</text>
<text x="271.8" y="59">WH</text>
<text x="236" y="61.8">WL</text>
<text x="236" y="64.3">XH</text>
<text x="263.7" y="61">6</text>
<text x="263.7" y="63.5">7</text>
<text x="271.8" y="61.5">WL</text>
<text x="271.8" y="64.1">XH</text>
<text x="99.1" y="70.7">GND</text>
<text x="236" y="66.8">XL</text>
<text x="263.7" y="66">8</text>
<text x="271.8" y="66.6">XL</text>
<text x="81.3" y="74.4" transform="rotate(-90 81.3 74.4)">3</text>
<text x="70.7" y="83.8">1</text>
<text x="88.2" y="81.3">6</text>
<text x="223.3" y="82.1">Shunt_neg</text>
<text x="265" y="81.3">1</text>
<text x="265" y="83.8">2</text>
<text x="273.1" y="81.9">GNDm</text>
<text x="13.8" y="84.6">ZC_U</text>
<text x="32.3" y="88.9">1</text>
<text x="88.2" y="86.4">7</text>
<text x="223.3" y="87.2">Shunt_pos</text>
<text x="225.9" y="89.7">Shunt_U</text>
<text x="231.5" y="84.4">Vm</text>
<text x="265" y="86.4">3</text>
<text x="265" y="88.9">4</text>
<text x="273.1" y="89.5">Shunt U'</text>
<text x="273.1" y="86.9">Shunt Common'</text>
<text x="273.1" y="84.4">Vm'</text>
<text x="81.3" y="95.8" transform="rotate(-90 81.3 95.8)">12</text>
<text x="225.9" y="94.8">Shunt_V</text>
<text x="265" y="91.4">5</text>
<text x="265" y="94">6</text>
<text x="273.1" y="94.6">Shunt V'</text>
<text x="273.1" y="92">U'</text>
<text x="86.4" y="99.6">GND</text>
<text x="99.1" y="101.1">GND</text>
<text x="225.9" y="99.9">Shunt_W</text>
<text x="265" y="96.5">7</text>
<text x="265" y="99.1">8</text>
<text x="273.1" y="99.6">Shunt W'</text>
<text x="273.1" y="97.1">V'</text>
<text x="4.9" y="104.9">U_conditioned</text>
<text x="182.9" y="106">Place J1, J2, J3 and J4 to fit the</text>
<text x="32.3" y="111.8">1</text>
<text x="182.9" y="108.4">MC300 edge connector</text>
<text x="268" y="112.3">W'</text>
<text x="280.7" y="112.3">TBD</text>
<text x="81.3" y="117.6" transform="rotate(-90 81.3 117.6)">3</text>
<text x="268" y="120">GND</text>
<text x="268" y="117.4">X'</text>
<text x="268" y="114.9">Shunt X'</text>
<text x="280.7" y="120">Fault</text>
<text x="280.7" y="117.4">TBD</text>
<text x="280.7" y="114.9">TBD</text>
<text x="88.2" y="124.5">4</text>
<text x="99.1" y="122.7">GND</text>
<text x="268" y="125">H2</text>
<text x="268" y="122.5">H1</text>
<text x="280.7" y="125">TBD</text>
<text x="280.7" y="122.5">TBD</text>
<text x="13.8" y="127.8">ZC_V</text>
<text x="70.7" y="127">2</text>
<text x="88.2" y="129.5">5</text>
<text x="268" y="130.1">Vn'</text>
<text x="268" y="127.6">H3</text>
<text x="280.7" y="130.1">TBD</text>
<text x="280.7" y="127.6">TBD</text>
<text x="32.3" y="134.6">1</text>
<text x="188" y="134.2">VCC</text>
<text x="198.2" y="134.2">VCC</text>
<text x="207.1" y="134.2">VCC</text>
<text x="230.9" y="136.7">Fault_IPM</text>
<text x="81.3" y="139" transform="rotate(-90 81.3 139)">12</text>
<text x="86.4" y="142.8">GND</text>
<text x="99.1" y="141.8">GND</text>
<text x="265" y="142.2">1</text>
<text x="274.9" y="142.2">16</text>
<text x="4.9" y="145.6">V_conditioned</text>
<text x="232.2" y="145.6">Shunt_X</text>
<text x="238.6" y="148.1">X</text>
<text x="265" y="144.8">2</text>
<text x="265" y="147.3">3</text>
<text x="265" y="149.9">4</text>
<text x="274.9" y="144.8">15</text>
<text x="274.9" y="147.3">14</text>
<text x="274.9" y="149.9">13</text>
<text x="32.3" y="152.4">1</text>
<text x="175.1" y="153.2">H1</text>
<text x="175.1" y="155.7">H2</text>
<text x="265" y="152.4">5</text>
<text x="265" y="154.9">6</text>
<text x="274.9" y="152.4">12</text>
<text x="274.9" y="154.9">11</text>
<text x="81.3" y="158.3" transform="rotate(-90 81.3 158.3)">3</text>
<text x="175.1" y="158.3">H3</text>
<text x="265" y="157.5">7</text>
<text x="265" y="160">8</text>
<text x="274.9" y="157.5">10</text>
<text x="274.9" y="160">9</text>
<text x="69.4" y="167.6">14</text>
<text x="88.2" y="165.1">8</text>
<text x="99.1" y="162.1">GND</text>
<text x="223.3" y="163.1">GND</text>
<text x="243.9" y="163.1">VCC</text>
<text x="255.6" y="165.4">GND</text>
<text x="11.2" y="168.4">ZC_W</text>
<text x="88.2" y="170.2">9</text>
<text x="231.2" y="168.4" transform="rotate(-90 231.2 168.4)">5</text>
<text x="233.7" y="168.4" transform="rotate(-90 233.7 168.4)">4</text>
<text x="236.3" y="168.4" transform="rotate(-90 236.3 168.4)">3</text>
<text x="238.8" y="168.4" transform="rotate(-90 238.8 168.4)">2</text>
<text x="241.3" y="168.4" transform="rotate(-90 241.3 168.4)">1</text>
<text x="249" y="172">Hall Sensors</text>
<text x="32.3" y="175.3">1</text>
<text x="81.3" y="179.6" transform="rotate(-90 81.3 179.6)">12</text>
<text x="83.9" y="180.9">GND</text>
<text x="99.1" y="183.7">GND</text>
<text x="211.1" y="181.9">ATMEL Norway AS</text>
<text x="211.1" y="184.5">Vestre Rosten 79</text>
<text x="3.6" y="188.8">W_conditioned</text>
<text x="211.1" y="187.2">N-7075 TILLER</text>
<text x="211.1" y="189.8">Norway</text>
<text x="32.3" y="195.6">1</text>
<text x="211.1" y="194.4">Title</text>
<text x="220.8" y="195.4">MC301 - ATtinyX61 - Connectors and signal conditioning</text>
<text x="211.1" y="199.4">Size</text>
<text x="212.9" y="202.2">A4</text>
<text x="219" y="199.4">Document Number</text>
<text x="220.8" y="202.2">ATtinyx61 Daughter Board</text>
<text x="287.6" y="199.4">Rev</text>
<text x="289.6" y="202.7">C</text>
<text x="114.4" y="205.3">GND</text>
<text x="211.1" y="206.8">Date:</text>
<text x="220.8" y="206.8">Monday, May 26, 2008</text>
<text x="255.1" y="206.8">Sheet</text>
<text x="265.2" y="206.8">1</text>
<text x="271.8" y="206.8">of</text>
<text x="277.9" y="206.8">3</text>
</g>
<g font-size="2.3" fill="#000080">
<text x="137.2" y="8.4">R1</text>
<text x="236.3" y="11">R4</text>
<text x="5.1" y="14.8">STL1-1260GTT-001 U</text>
<text x="30.5" y="14.8">TP1</text>
<text x="45.8" y="17.3">R2</text>
<text x="75" y="14.8">U1D</text>
<text x="114.4" y="17.3">R3</text>
<text x="139.8" y="17.3">33k</text>
<text x="266.8" y="12.2">J1</text>
<text x="114.4" y="19.9">5.6k</text>
<text x="131.9" y="19.9">C1</text>
<text x="131.9" y="22.1">330p</text>
<text x="236.3" y="21.4">0R</text>
<text x="45.8" y="24.9">0R</text>
<text x="69.9" y="27.5">LM339PW</text>
<text x="142.3" y="27.5">R6</text>
<text x="214.7" y="27.5">R5</text>
<text x="226.1" y="26.2">TP23</text>
<text x="22.9" y="30">TP2</text>
<text x="25.5" y="32.6">STL1-1260GTT-001 U</text>
<text x="142.3" y="35.1">5.6k</text>
<text x="214.7" y="30">10k</text>
<text x="72.5" y="36.4">C5</text>
<text x="105.5" y="36.4">C2</text>
<text x="105.5" y="38.9">2.2n</text>
<text x="118.2" y="36.4">C3</text>
<text x="118.2" y="38.9">2.2n</text>
<text x="130.9" y="36.4">C4</text>
<text x="130.9" y="38.9">2.2n</text>
<text x="206.6" y="38.9">P1</text>
<text x="226.1" y="39.2">STL1-1260GTT-001 U</text>
<text x="266.8" y="37.6">STL1-1470ATT-008</text>
<text x="72.5" y="46.8">100n</text>
<text x="127.1" y="46.5">R7</text>
<text x="191.1" y="44">3386F-1-103T_LF</text>
<text x="191.6" y="47.8">C6</text>
<text x="266.8" y="45.3">J2</text>
<text x="191.6" y="50.1">100n</text>
<text x="229.7" y="49.1">C7</text>
<text x="229.7" y="51.4">100n UL</text>
<text x="104.2" y="55.4">R8</text>
<text x="104.2" y="58">5.6k</text>
<text x="119.2" y="58">C8</text>
<text x="129.6" y="55.4">33k</text>
<text x="20.4" y="60.5">TP3</text>
<text x="22.9" y="63">STL1-1260GTT-001 U</text>
<text x="119.2" y="60.2">330p</text>
<text x="124.5" y="69.4">R9</text>
<text x="266.8" y="70.7">STL1-1470ATT-008</text>
<text x="124.5" y="77">R11</text>
<text x="43.2" y="80.8">R10</text>
<text x="74.2" y="78.3">U1A</text>
<text x="132.1" y="78.3">33k</text>
<text x="268" y="78.3">J3</text>
<text x="43.2" y="88.4">0R</text>
<text x="104.2" y="85.9">R12</text>
<text x="104.2" y="88.4">5.6k</text>
<text x="116.6" y="88.4">C9</text>
<text x="124.5" y="85.9">62k</text>
<text x="127.1" y="88.4">R13</text>
<text x="20.4" y="91">TP4</text>
<text x="22.9" y="93.5">STL1-1260GTT-001 U</text>
<text x="70.7" y="91">LM339PW</text>
<text x="116.6" y="90.7">22n</text>
<text x="124.5" y="101.1">R14</text>
<text x="124.5" y="96.1">62k</text>
<text x="268" y="103.7">STL1-1470ATT-008</text>
<text x="20.4" y="113.8">TP5</text>
<text x="104.2" y="108.8">R15</text>
<text x="104.2" y="111.3">5.6k</text>
<text x="116.6" y="111.3">C10</text>
<text x="116.6" y="113.6">22n</text>
<text x="124.5" y="112.6">R16</text>
<text x="127.1" y="108.8">33k</text>
<text x="22.9" y="116.4">STL1-1260GTT-001 U</text>
<text x="43.2" y="124">R17</text>
<text x="74.2" y="121.5">U1B</text>
<text x="124.5" y="120.2">R18</text>
<text x="132.1" y="121.5">33k</text>
<text x="43.2" y="131.6">0R</text>
<text x="104.2" y="129.1">R19</text>
<text x="104.2" y="131.6">5.6k</text>
<text x="116.6" y="131.6">C11</text>
<text x="124.5" y="130.3">R20</text>
<text x="132.1" y="129.1">62k</text>
<text x="20.4" y="136.7">TP6</text>
<text x="70.7" y="134.2">LM339PW</text>
<text x="116.6" y="133.9">22n</text>
<text x="22.9" y="139.2">STL1-1260GTT-001 U</text>
<text x="122" y="141.8">R21</text>
<text x="132.1" y="139.2">62k</text>
<text x="193.1" y="143">R24</text>
<text x="203.3" y="143">R25</text>
<text x="212.2" y="143">R26</text>
<text x="268" y="139.2">J4</text>
<text x="104.2" y="149.4">R22</text>
<text x="129.6" y="149.4">33k</text>
<text x="193.1" y="145.6">10k</text>
<text x="203.3" y="145.6">10k</text>
<text x="212.2" y="145.6">10k</text>
<text x="20.4" y="154.5">TP7</text>
<text x="104.2" y="151.9">5.6k</text>
<text x="116.6" y="151.9">C12</text>
<text x="116.6" y="154.2">22n</text>
<text x="124.5" y="153.2">R23</text>
<text x="22.9" y="157">STL1-1260GTT-001 U</text>
<text x="124.5" y="160.8">R28</text>
<text x="43.2" y="164.6">R27</text>
<text x="74.2" y="162.1">U1C</text>
<text x="129.6" y="162.1">33k</text>
<text x="265.5" y="164.6">STL2-1470ATT-016U</text>
<text x="43.2" y="172.3">0R</text>
<text x="104.2" y="169.7">R29</text>
<text x="104.2" y="172.3">5.6k</text>
<text x="116.6" y="172.3">C13</text>
<text x="124.5" y="173.5">R30</text>
<text x="132.1" y="169.7">62k</text>
<text x="20.4" y="177.3">TP8</text>
<text x="22.9" y="179.9">STL1-1260GTT-001 U</text>
<text x="70.7" y="174.8">LM339PW</text>
<text x="116.6" y="174.5">22n</text>
<text x="228.7" y="176.3">J21</text>
<text x="233.7" y="177.3">PIN HEADER 1x5 THM</text>
<text x="129.6" y="185">R31</text>
<text x="132.1" y="182.4">62k</text>
<text x="20.4" y="197.7">TP9</text>
<text x="104.2" y="192.6">R32</text>
<text x="104.2" y="195.1">5.6k</text>
<text x="116.6" y="195.1">C14</text>
<text x="116.6" y="197.4">22n</text>
<text x="129.6" y="192.6">33k</text>
<text x="22.9" y="200.2">STL1-1260GTT-001 U</text>
</g>
<g font-size="2.3" fill="#008000">
<text x="61" y="27.5">R45</text>
<text x="61" y="30">N.M</text>
<text x="61" y="70.7">R46</text>
<text x="61" y="73.2">N.M</text>
<text x="58.5" y="116.4">R47</text>
<text x="58.5" y="118.9">N.M</text>
<text x="58.5" y="157">R48</text>
<text x="58.5" y="159.6">N.M</text>
</g>
<g font-size="2.3" fill="#f00">
<text x="149.2" y="30">Shunt_pos</text>
<text x="249.5" y="47.8">UH</text>
<text x="158" y="50.3">Vn</text>
<text x="249.5" y="50.3">UL</text>
<text x="249.5" y="52.9">VH</text>
<text x="249.5" y="55.4">VL</text>
<text x="249.5" y="57.9">WH</text>
<text x="249.5" y="60.5">WL</text>
<text x="249.5" y="63">XH</text>
<text x="249.5" y="65.6">XL</text>
<text x="158" y="73.2">Vn</text>
<text x="246.9" y="80.8">Shunt_neg</text>
<text x="246.9" y="83.3">Vm</text>
<text x="246.9" y="88.4">Shunt_U</text>
<text x="246.9" y="85.9">Shunt_pos</text>
<text x="246.9" y="93.5">Shunt_V</text>
<text x="252" y="91">U</text>
<text x="246.9" y="98.6">Shunt_W</text>
<text x="252" y="96">V</text>
<text x="158" y="103.7">U</text>
<text x="252" y="135.4">Fault_IPM</text>
<text x="252" y="141.8">W</text>
<text x="159.3" y="144.3">V</text>
<text x="252" y="146.8">X</text>
<text x="252" y="144.3">Shunt_X</text>
<text x="252" y="154.5">H2</text>
<text x="252" y="159.5">Vn</text>
<text x="252" y="157">H3</text>
<text x="159.3" y="187.5">W</text>
</g>
<g font-size="2.3" fill="#800000">
<text x="208.3" y="118.8">Careful : the pins 1 to 8 on the J4</text>
<text x="208.3" y="121.3">2x8 pin header are on the lower side</text>
<text x="208.3" y="123.9">of the connector.</text>
</g>
<g font-size="1.8">
<text x="31.8" y="1.9">5</text>
<text x="90.1" y="1.9">4</text>
<text x="148.5" y="1.9">3</text>
<text x="206.9" y="1.9">2</text>
<text x="265.2" y="1.9">1</text>
<text x=".7" y="29.8">D</text>
<text x="295.1" y="29.8">D</text>
<text x=".7" y="81">C</text>
<text x="295.1" y="81">C</text>
<text x=".7" y="132.1">B</text>
<text x="295.1" y="132.1">B</text>
<text x=".7" y="183.3">A</text>
<text x="295.1" y="183.3">A</text>
<text x="31.8" y="209.2">5</text>
<text x="90.1" y="209.2">4</text>
<text x="148.5" y="209.2">3</text>
<text x="206.9" y="209.2">2</text>
<text x="265.2" y="209.2">1</text>
</g>
</svg>
